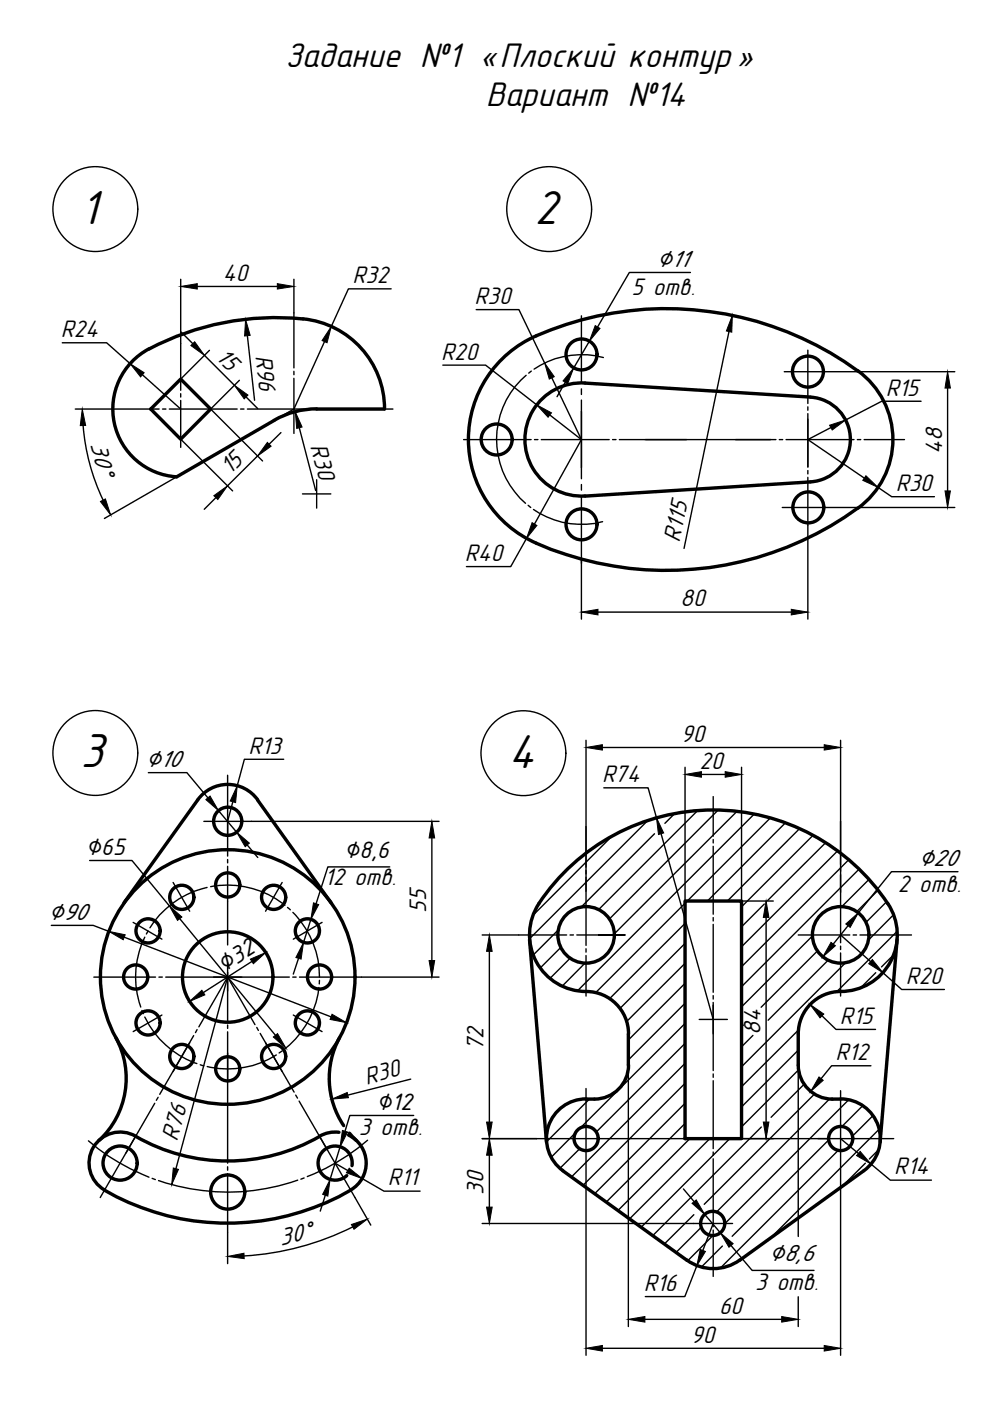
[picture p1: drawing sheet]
<svg xmlns="http://www.w3.org/2000/svg" width="210mm" height="297mm" viewBox="0 0 210 297" stroke-linecap="round" stroke-linejoin="round" font-family="sans-serif">
<g fill="none" stroke="#000" stroke-width=".3">
<circle cx="20.2" cy="44.3" r="9"/>
<circle cx="116.4" cy="44.3" r="9"/>
<circle cx="20.2" cy="159.6" r="9"/>
<circle cx="111" cy="159.7" r="9"/>
</g>
<g fill="none" stroke="#000" stroke-width=".72">
<path d="M31.6 74a14.4 14.4 0 0 0-7.4 15.7 14.4 14.4 0 0 0 13.2 11.4M64.2 67.6a57.6 57.6 0 0 0-32.6 6.4M64.3 67.6a19.2 19.2 0 0 1 17.2 19.1M181.9 78.6a68.8 68.8 0 0 0-69.7-6.7 24 24 0 0 0-12.9 22.1 24 24 0 0 0 14.4 21.2 69 69 0 0 0 68.2-7.5M181.9 78.6a18 18 0 0 1 0 29.1M38.3 80.4l6.4 6.3-6.4 6.4-6.3-6.4zM58.1 89.1l-20.7 12M67.1 86.7h14.4M67.2 86.7a18 18 0 0 0-9 2.4M171.8 84.2l-47.8-3a12 12 0 0 0-12.7 12 12 12 0 0 0 12.7 12l47.8-3M171.9 84.2a9 9 0 0 1 8.4 9 9 9 0 0 1-8.4 9M41.9 169.6l-15.6 21.8"/>
<path d="M41.9 169.6a7.8 7.8 0 0 1 12.7 0M54.6 169.6l15.6 21.8M112.3 199.2l3.6 42.9M114.2 191.6a44.4 44.4 0 0 1 74.6 .9 12 12 0 0 1-10.6 17.7 9 9 0 0 0-9 9v6.6M114.3 191.6a12 12 0 0 0 10 18.6 9 9 0 0 1 9 9M145.2 191h12v50.4h-12zM190.2 199.2l-3.6 42.9M133.2 219.2v6.6M24.6 220a18 18 0 0 1-3.6 21.8M72 220a18 18 0 0 0 .9 18.6M133.3 225.8a7.2 7.2 0 0 1-7.3 7.2 8.6 8.6 0 0 0-9.9 10.6 8.4 8.4 0 0 0 3.3 4.6M169.2 225.8a7.2 7.2 0 0 0 7.3 7.2h1.7"/>
<path d="M178.2 233a8.4 8.4 0 0 1 8 5.8 8.4 8.4 0 0 1-3 9.4l-26.4 19M22.1 252.3a52.1 52.1 0 0 0 52.2 0M28.8 240.9a6.6 6.6 0 0 0-9 2.4 6.6 6.6 0 0 0 2.4 9M28.8 240.9a39 39 0 0 0 39 0M71.9 240.1h-1.9l-1.1 .3-1.1 .5M73.9 240.7a6.6 6.6 0 0 1 .4 11.6M74.1 240.3l1.5 1.5M74.6 247.1a3.6 3.6 0 0 0-4.1-4.1 3.6 3.6 0 0 0-2.7 5.2 3.6 3.6 0 0 0 5.7 1M119.3 248.2l26.3 19M145.6 267.2a9.6 9.6 0 0 0 11.2 0"/>
<circle cx="123.3" cy="75.1" r="3.3"/>
<circle cx="171.3" cy="78.8" r="3.3"/>
<circle cx="105.3" cy="93.2" r="3.3"/>
<circle cx="123.3" cy="111.2" r="3.3"/>
<circle cx="171.4" cy="107.6" r="3.3"/>
<circle cx="48.3" cy="174.1" r="2.98"/>
<circle cx="31.4" cy="197.4" r="2.56"/>
<circle cx="38.5" cy="190.3" r="2.56"/>
<circle cx="48.3" cy="187.6" r="2.56"/>
<circle cx="58" cy="190.3" r="2.56"/>
<circle cx="65.2" cy="197.4" r="2.56"/>
<circle cx="124.3" cy="198.2" r="6"/>
<circle cx="178.2" cy="198.2" r="6"/>
<circle cx="28.8" cy="207.1" r="2.56"/>
<circle cx="31.4" cy="216.9" r="2.56"/>
<circle cx="48.3" cy="207.1" r="27"/>
<circle cx="48.3" cy="207.1" r="9.6"/>
<circle cx="65.2" cy="216.9" r="2.56"/>
<circle cx="67.8" cy="207.1" r="2.56"/>
<circle cx="38.5" cy="224" r="2.56"/>
<circle cx="48.3" cy="226.6" r="2.56"/>
<circle cx="58" cy="224" r="2.56"/>
<circle cx="25.5" cy="246.6" r="3.6"/>
<circle cx="48.3" cy="252.7" r="3.6"/>
<circle cx="124.3" cy="241.4" r="2.56"/>
<circle cx="151.1" cy="259.4" r="2.56"/>
<circle cx="178.2" cy="241.4" r="2.56"/>
</g>
<g fill="none" stroke="#000" stroke-width=".3">
<path d="M38.3 72.8v9.9M62.3 66.3v11.7M62.3 78.7v.7M111.5 79.6a17.9 17.9 0 0 0-.1 27.1M112.6 78.7l-.5 .4M123.3 67v14.2M127.9 75.8a18.1 18.1 0 0 0-14.7 2.5M171.3 74.2v11.3M23.9 86.7h9.8M34.5 86.7h.7M35.9 86.7h14.4M38.3 83.5v.7"/>
<path d="M38.3 84.9v10M51 86.7h.7M52.5 86.7h30.8M62.3 80.2v11.7M98.3 93.2h14.3M113.3 93.2h.7M114.8 93.2h14.4M123.3 82.5v1.1M123.3 84.8v16.7M129.9 93.2h.7M131.3 93.2h33.2M165.2 93.2h.7"/>
<path d="M166.7 93.2h14.4M171.3 86.3v.7M171.3 87.7v11.3M171.3 99.8v.7M181.8 93.2h.7M183.2 93.2h8.6M112 107.1l.5 .5M113.1 108a17.7 17.7 0 0 0 14.7 2.6M123.3 102.7v1.2M123.3 105.1v14.3M171.3 101.2v10.2M43.2 174.1h10.1"/>
<path d="M48.3 164.4v17.1M124.2 175.2v8.6M151.2 168.9v8.4M151.2 178v.7M151.2 179.4v14.4M178.2 174.1v9.2M28.2 195.6l6.1 3.5M30.7 198.7a19.2 19.2 0 0 0-.9 14.8M31.4 197.4l-.4 .6M36.7 187.1l3.5 6.1M43.9 188.2a19.2 19.2 0 0 0-12.1 8.5M45.4 187.9l-.7 .1"/>
<path d="M46.1 187.8a19.5 19.5 0 0 1 14.3 4.1M48.3 182.2v.8M48.3 183.7v16.6M59.8 187.1l-3.5 6.1M61 192.4l.6 .5M62.1 193.4a19.3 19.3 0 0 1 5.6 13.8M68.3 195.6l-6.1 3.5M110 198.2h10.1M120.9 198.2h.7M122.3 198.2h10.2h-5.6M124.2 184.6v.7M124.2 186v14.4"/>
<path d="M151.2 194.5v.8M151.2 196v14.4M169.2 198.2h11M178.2 184v.7M178.2 185.4v14.5M180.9 198.2h.7M182.3 198.2h11M19.9 207.2h13.1M30.1 214.2l.3 .7M30.7 215.6a19.5 19.5 0 0 0 11 9.9M33.7 207.2h.7M34.3 215.2l-6.1 3.5"/>
<path d="M35.1 207.2h26.2M41.1 219.6l-7.2 12.4M41.8 218.3l-.4 .6M45.3 207.2h6M48.3 204.2v12.4M48.3 217.3v.7M48.3 218.8v27.8M54.1 217.2l-5.8-10-6.1 10.5M54.4 217.8l.4 .7M55.2 219.1l7.2 12.4M62.1 207.2h.7M62.2 215.2l6.1 3.5"/>
<path d="M63.5 207.2h13.1M67.6 209.4a19.3 19.3 0 0 1-7.2 13M67.7 207.8v.8M124.2 201.2v.7M124.2 202.6v8.6M151.2 211.1v.7M151.2 212.5v14.5M178.2 200.6v.7M178.2 202v9.2M32.8 233.9l-6.1 10.6M33.5 232.6l-.4 .7M40.2 221.1l-3.5 6.1"/>
<path d="M42.5 225.7l.7 .3M58.6 223.7a19.5 19.5 0 0 1-14.7 2.4M59.8 222.8l-.6 .5M62.7 232.2l.4 .6M63.4 233.5l5.9 10M124.2 230.8v13.2M151.2 227.7v.7M151.2 229.1v14.4M178.2 231.3v12.7M18.8 241.9a45.7 45.7 0 0 0 12.8 7.7M28.7 240.9l-7.4 13M32.3 249.8l.6 .3"/>
<path d="M48.3 247.4v.7M48.3 248.8v12.5M63.1 250.2a44.8 44.8 0 0 1-29.5 .1M64.5 249.8l-.7 .2M67.7 240.9l7.6 13M77.9 241.8a44.8 44.8 0 0 1-12.7 7.7M113.8 241.4h15.1M147 259.4h8.3M151.2 244.2v.8M151.2 245.7v14.4M173.4 241.4h16.1M151.2 260.8v.7"/>
<path d="M151.2 262.2v8.4"/>
</g>
<g fill="none" stroke="#000" stroke-width=".3">
<path d="M38.3 59.2v13.6M62.3 59.2v7.1M146.4 57.8h-13l-6.7 11.5M13.2 72.7h9.4l5 4.4M30.2 79.4l8.1 7.3M38.4 70.4l2.5 2.4M41.8 60.7h17M43.3 75.3l6.4 6.4M44.4 74.3l-6.1 6.1M52.5 71.2l1.5 13.7M68.8 72.5l-6.5 14.2-4.2 2.4M82.9 61.2h-9l-3.7 8"/>
<path d="M93.9 77.4h9.1l10.8 8.4M101 65.6h9l5.5 11.4M125 72.3l-3.4 5.7M154.6 70.3l-9.6 46M166.3 78.8h36.1M16 86.7h7.9M17.6 90.2a44.9 44.9 0 0 0 4.3 15.8M38.3 93.1l11 11M50.8 80.6l-6.1 6.1 11 11M52.2 84.2l2.5 2.4M54.6 96.7l-6.4 6.3M59.6 91.7l-2.5 2.5"/>
<path d="M63.5 90.7l3.4 13.3M116.6 88l6.7 5.2M117 80.1l6.3 13.1M119.8 81.1l-1.7 3M123.3 93.2l-10 17.9M176.1 90.7l-4.8 2.5 12 8.2M195.3 85.1h-8.4l-7.6 4M200.9 82.3v21.8M37.4 101.1l-15.3 8.8M45.8 105.5l-2.5 2.5M64.1 104.7h6M67.1 101.7v6"/>
<path d="M111.6 114.2l-3.3 5.9h-9.4M123.3 118.6v12.7M165.9 107.6h36.5M171.3 111.4v19.9M186.1 103.3l3 2h9M126.8 129.8h41M124.2 157v32M127.7 158.5h47.1M178.2 157v32.2M31.5 163.8h8.1l4.5 5.3M46.3 171.9l3.9 4.5M49.4 170l-1.1 4.1"/>
<path d="M52.4 179.1l2.3 2.7M53.3 174.1h39.8M60.2 161h-8.4l-1.5 5.6M91.6 177.7v26M128 167h9.4l1.8 6.4M140.2 176.8l11 39.3M145.2 162.7v28.3M148.7 164.2h5.1M157.2 162.7v28.3h6.8M10.9 196.2h8.9l3.3 1.3M19 182.4h9l7.9 9.7M26.3 198.7l43.9 16.9"/>
<path d="M38.1 194.8l20.3 24.7M65.9 194.9l-1.6 4.9M82.6 183.8h-13.1l-2.5 7.8M102.2 198.2h7.8M162.4 194.5v43.4M178.2 198.2l6.4 5.7M179.8 196.3l-3.1 3.9M203.1 184.8h-14.1l-7 8.7M48.3 207.2l-11 40.6M53.4 203.9l-10.3 6.5M63.3 203.2l-1.1 3.3M76.6 207.2h16.5"/>
<path d="M103.8 201.7v36.2M148.3 216.1h5.9M151.2 213.1v6M174.3 215.4l2.9 2.9h8.4M187.2 206.2l4 3.6h9M87.1 228.8l-13.4 3.4M87.7 236.5h-13.5l-1 3.3M133.2 225.8v55.4M169.2 225.8v36.4M184.7 226h-8.4l-2.2 2.7M69 253.4l-1.1 3.4M71 246.6l2.7 1.6"/>
<path d="M72.1 243.2l-2.1 6.9M75.3 253.9l3.3 5.8M76.8 249.9l4.6 2.6h7.7M102.2 241.4h11.6M102.2 259.4h44.8M103.8 244.9v11M124.2 244v43.3M128.9 241.4h46.7M144.9 252.1l2.3 2.6M149.4 257.5l3.3 3.9M151.2 259.4l-2.2 5.7M178.2 244v43.3"/>
<path d="M178.2 241.4l3.8 3.1M184.7 246.8l4.1 3.4h8.7M48.3 261.3v6.6M74.8 260.1a59.2 59.2 0 0 1-23 6.2M136.7 279.7h29M147.7 268.4l-2.5 6.5h-8.4M155 264.1l4.5 5.3h13.1M169.2 274.9v6.3M127.7 285.9h47.1"/>
</g>
<g fill="#000" stroke="#000" stroke-width=".21">
<path d="M27.6 77.1l3 1.9-.8 .9zM40.5 73.3l.8-.8 2 2.8zM38.3 60.7l3.5-.6v1.2zM52.1 67.7l.9 3.4-1.1 .1zM58.8 60.1l3.5 .6-3.5 .6zM70.2 69.2l-.9 3.5-1-.5zM115.5 77l2 2.9-1 .5zM126.2 69l1 .6-2.2 2.7zM155.3 66.9l-.1 3.5-1.2-.2zM17.4 86.7l.8 3.5h-1.2zM49.7 81.7l2.9 2.1-.8 .8zM56.7 93.8l.8 .8-2.9 2.1z"/>
<path d="M62.6 87.3l1.5 3.2-1.2 .3zM113.8 85.8l3.1 1.7-.7 1zM121.6 78l-1.2 3.4-1-.6zM175.9 90.2l3.4-1.1-2.9 2.1zM200.9 78.8l.6 3.5h-1.1zM21.3 106.3l1.1-.5 1.1 3.4zM45.3 105.1l2.9-2.1-2 2.9zM112.8 110.8l1 .6-2.2 2.8zM183.6 100.9l2.5 2.4-3.2-1.5zM200.4 104.1h1.1l-.6 3.5zM123.3 129.8l3.5-.6v1.2zM167.8 129.2l3.5 .6-3.5 .6z"/>
<path d="M124.2 158.5l3.5-.6v1.1zM174.8 157.9l3.4 .6-3.4 .5zM43.6 169.5l.9-.7 1.8 3.1zM50.3 166.6l-.3 3.6-1.2-.4zM50.2 176.4l2.7 2.4-.9 .7zM91.6 174.1l.6 3.6h-1.2zM139.2 173.4l1.5 3.2-1.1 .3zM145.2 164.2l3.5-.6v1.2zM153.8 163.6l3.4 .6-3.4 .6zM23.1 197.5l3.4 .7-.4 1zM35.9 192.1l2.7 2.3-1 .7zM66.5 191.4l1.1 .4-1.7 3.1z"/>
<path d="M162.4 191l.6 3.5h-1.2zM176.2 199.8l.9 .7-2.6 2.4zM179.3 195.9l2.7-2.4-1.7 3.1zM40.2 212.3l2.6-2.3 .6 .9zM53.1 203.4l3.2-1.4-2.6 2.3zM58 219.9l.8-.8 1.8 3.1zM64.3 199.8l-.5 3.6-1.1-.4zM70.4 215l3 1.8-3.4-.7zM91 203.7h1.2l-.6 3.5zM103.8 198.2l.6 3.5h-1.2zM171.7 213l3 2-.8 .8zM185 203.4l2.2 2.8-3-1.9z"/>
<path d="M72.6 239.7l1.1 .3-1.6 3.2zM70.4 233l3.2-1.4 .3 1.1zM103.2 237.9h1.2l-.6 3.5zM161.8 237.9h1.2l-.6 3.5zM173.7 228.3l.8 .8-2.6 2.3zM36.7 247.6l1.1 .3-1.4 3.2zM70 250.1l-.5 3.5-1.1-.4zM74 247.7l2.8 2.2-3.4-1.2zM74.5 259.6l3.4-1.1-2.8 2.1zM103.8 241.4l.6 3.5h-1.2zM103.2 255.9h1.2l-.6 3.5zM146.7 255.1l.9-.7 1.8 3.1z"/>
<path d="M182.4 244.1l2.3 2.7-3.1-1.8zM48.3 266.4l3.4-.7 .1 1.2zM133.2 279.7l3.5-.6v1.2zM148.5 264.9l1.1 .4-1.9 3.1zM152.7 261.4l2.7 2.3-.8 .7zM165.7 279.1l3.5 .6-3.5 .6zM124.2 285.9l3.5-.6v1.2zM174.8 285.3l3.4 .6-3.4 .6z"/>
</g>
<!-- layer: 0 -->
<g fill="none" stroke="#000" stroke-width=".3">
<path d="M129.8 177.2l-16.8 16.9M137.3 174l-25 25M138.8 176.8l-15.6 15.5M143 172.5l-2 2.1M147.9 171.9l-21 21M152.3 171.7l-23.1 23.1M156.3 172l-26.1 26M159.9 172.6l-37.5 37.5M163.3 173.4l-17.6 17.6M166.5 174.4l-16.5 16.6M169.5 175.7l-15.3 15.3M172.4 177.1l-15.2 15.2"/>
<path d="M175 178.7l-12.2 12.2M118.3 197.2l-5.3 5.3M145.2 191.5l-18.9 19M145.2 195.8l-16 15.9M162.1 191.7l-4.9 4.8M172.3 198.4l-15.1 15.1M177.6 180.4l-20.4 20.3M180 182.3l-22.8 22.7M182.2 184.3l-25 24.9M184.2 186.5l-5.7 5.7M186.2 188.8l-4.5 4.5M188 191.2l-4.4 4.4"/>
<path d="M189.4 194l-5.3 5.3M190.2 197.5l-12.8 12.8M118.9 200.9l-4.4 4.4M120.9 203.2l-4.3 4.3M124 204.2l-4.8 4.9M145.2 200l-13.8 13.8M145.2 204.2l-12.4 12.4M145.2 208.5l-12 12M145.2 212.7l-12 12M145.2 217l-22.1 22.1M157.6 217.3l-.4 .4M159.6 219.5l-2.4 2.4"/>
<path d="M169.3 218.4l-12.1 12M173.3 201.6l-11.9 12M175.6 203.6l-12.7 12.7M179.3 204.1l-22.1 22.1M185.7 206.2l-3.2 3.3M189.5 202.4l-2.6 2.6M125 233l-9.1 9.1M145.2 221.2l-18.8 18.8M145.2 225.5l-24 24M145.2 229.7l-21.6 21.6M145.2 233.9l-19.1 19.2M145.2 238.2l-16.7 16.7"/>
<path d="M161.4 239l-23 23M169.2 222.7l-12 12M169.3 226.9l-12.1 12M170.5 229.9l-7 7M172.7 232l-23.4 23.3M175.9 233l-24 24M179.9 233.2l-26.2 26.2M182.9 234.4l-4.4 4.4M185.1 236.5l-4.3 4.4M186.4 239.4l-23.1 23.2M121.9 240.3l-5.1 5.1M122.9 243.6l-4.2 4.1"/>
<path d="M146.3 241.4l-15.3 15.3M147.1 257.5l-6.3 6.3M150.5 241.4l-17 17M154.7 241.4l-18.8 18.8M175.7 241.7l-20.5 20.4M177.7 244l-25 24.9M183.5 246.6l-5 5M186.3 243.8l-2 1.9M148.6 260.3l-5.3 5.2M151.1 262l-5.3 5.3M153.2 264.2l-4.5 4.5"/>
</g>
<g font-size="10.5">
<text x="17.1" y="47.4">1</text>
<text x="113.3" y="47.4">2</text>
<text x="17.1" y="162.7">3</text>
<text x="107.8" y="162.8">4</text>
</g>
<g font-size="7.5">
<text x="60.5" y="14.1">Задание №1</text>
<text x="105.9" y="14.1">Плоский контур</text>
<text x="103" y="22.5">Вариант №14</text>
</g>
<g font-size="6.3">
<text x="101.8" y="14.1">«</text>
<text x="156.2" y="14.1">»</text>
</g>
<g font-size="5.4">
<text x="139" y="56.6">∅11</text>
<text x="19.1" y="94.2" transform="rotate(75 19.1 94.2)">30°</text>
<text x="30.6" y="162.6">∅10</text>
<text x="18.1" y="181.3">∅65</text>
<text x="72.9" y="181.9">∅8,6</text>
<text x="194.5" y="183.6">∅20</text>
<text x="10" y="195">∅90</text>
<text x="47.4" y="206.3" transform="rotate(-33 47.4 206.3)">∅32</text>
<text x="79.7" y="235.3">∅12</text>
<text x="59.5" y="264.2" transform="rotate(-15 59.5 264.2)">30°</text>
<text x="162.8" y="267.4">∅8,6</text>
</g>
<g font-size="5.2">
<text x="47.2" y="59.5">40</text>
<text x="74.7" y="60">R32</text>
<text x="100.6" y="64.5">R30</text>
<text x="133.9" y="62.5">5 отв.</text>
<text x="12.9" y="71.4">R24</text>
<text x="45.6" y="75.8" transform="rotate(45 45.6 75.8)">15</text>
<text x="54.1" y="75.4" transform="rotate(84 54.1 75.4)">R96</text>
<text x="93.6" y="76.2">R20</text>
<text x="187.8" y="83.9">R15</text>
<text x="65.7" y="94.6" transform="rotate(75 65.7 94.6)">R30</text>
<text x="48.8" y="100.8" transform="rotate(-45 48.8 100.8)">15</text>
<text x="199.7" y="96.3" transform="rotate(-90 199.7 96.3)">48</text>
<text x="189.9" y="104.1">R30</text>
<text x="98.6" y="118.9">R40</text>
<text x="144.1" y="115.2" transform="rotate(-78 144.1 115.2)">R115</text>
<text x="144.2" y="128.6">80</text>
<text x="52.7" y="159.8">R13</text>
<text x="144.4" y="157.3">90</text>
<text x="127.7" y="165.8">R74</text>
<text x="148.3" y="163">20</text>
<text x="68.8" y="187.7">12 отв.</text>
<text x="190.3" y="189.1">2 отв.</text>
<text x="90.4" y="193.5" transform="rotate(-90 90.4 193.5)">55</text>
<text x="192" y="208.6">R20</text>
<text x="161.2" y="219.4" transform="rotate(-90 161.2 219.4)">84</text>
<text x="178.1" y="217.1">R15</text>
<text x="102.5" y="222.7" transform="rotate(-90 102.5 222.7)">72</text>
<text x="177.2" y="224.8">R12</text>
<text x="77.7" y="229.9" transform="rotate(-14 77.7 229.9)">R30</text>
<text x="37.6" y="242.1" transform="rotate(-75 37.6 242.1)">R76</text>
<text x="76.1" y="240.6">3 отв.</text>
<text x="82.3" y="251.3">R11</text>
<text x="189.6" y="249">R14</text>
<text x="102.5" y="253.3" transform="rotate(-90 102.5 253.3)">30</text>
<text x="136.5" y="273.7">R16</text>
<text x="160.1" y="273.5">3 отв.</text>
<text x="152.5" y="278.5">60</text>
<text x="146.6" y="284.7">90</text>
</g>
</svg>
